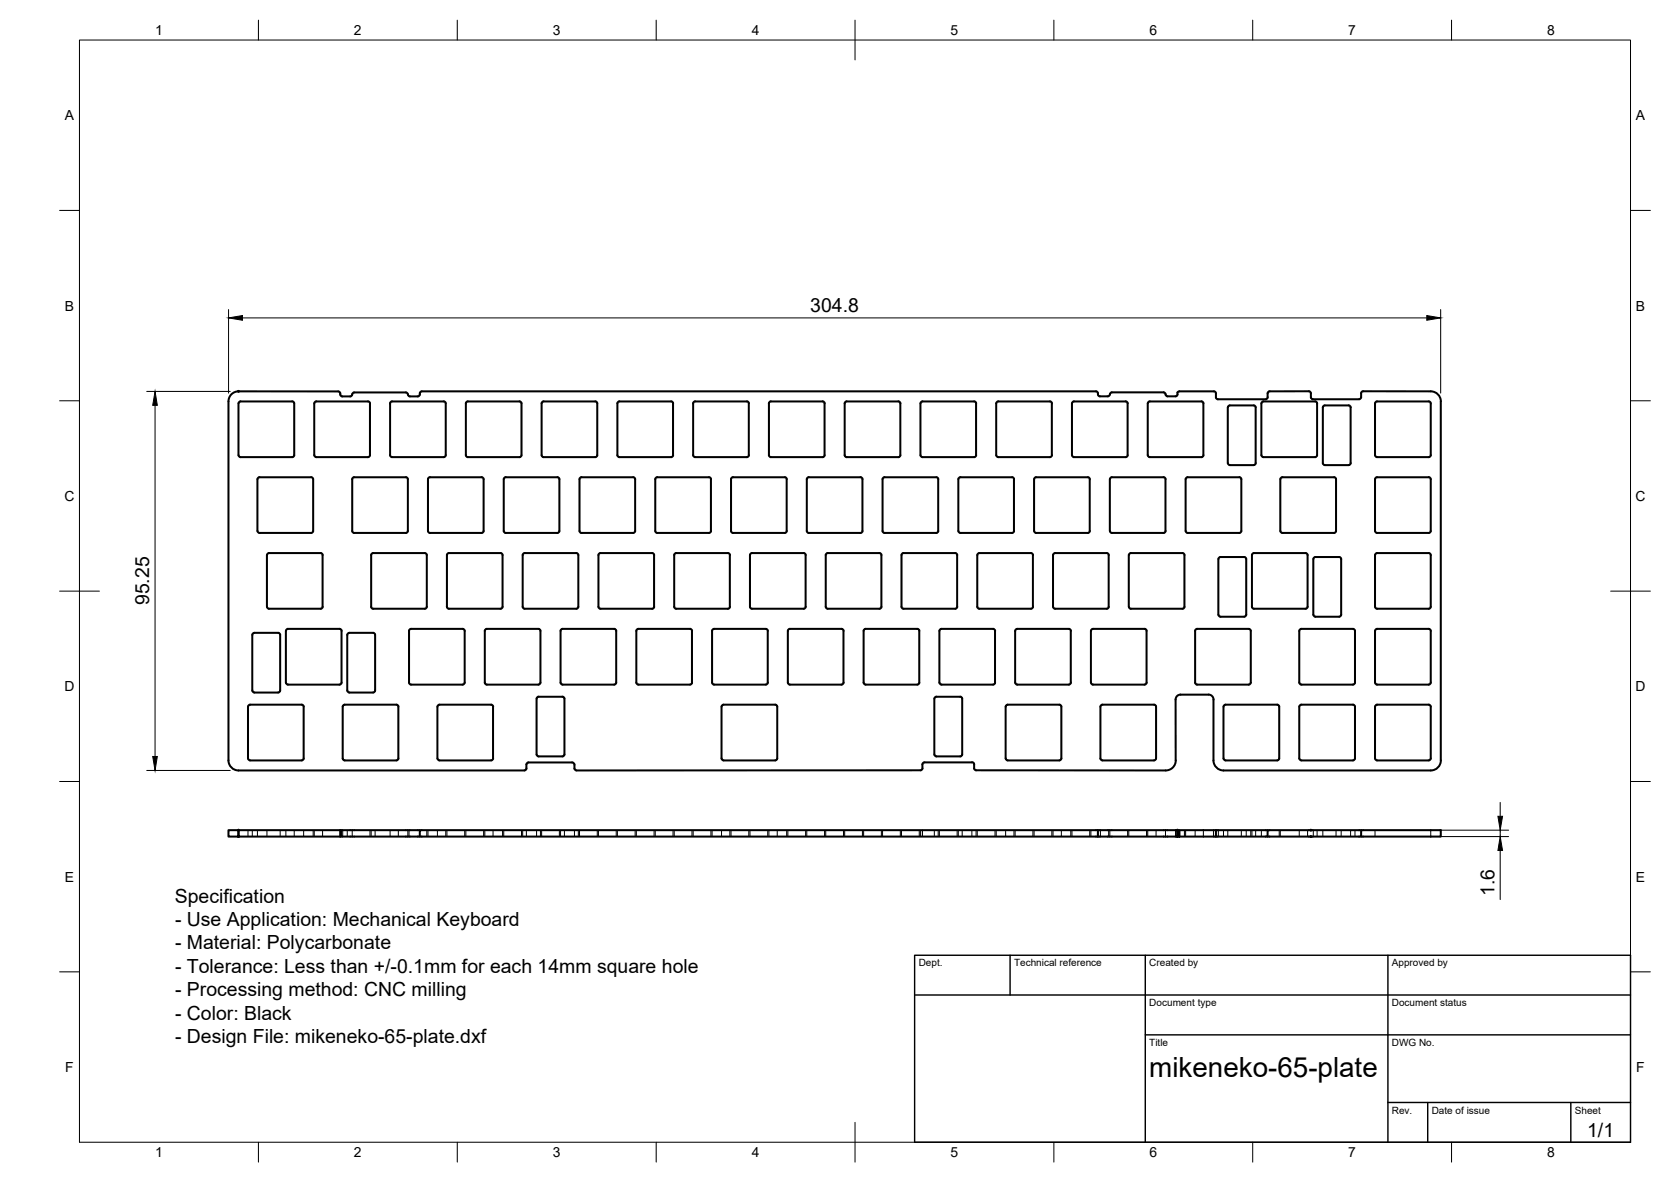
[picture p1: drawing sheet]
<svg xmlns="http://www.w3.org/2000/svg" width="420mm" height="297mm" viewBox="0 0 420 297" stroke-linecap="round" stroke-linejoin="round" font-family="sans-serif">
<g fill="none" stroke="#000" stroke-width=".51">
<path d="M102 98.6h-12.9a.66 .66 0 0 0-.6 .8l-.4 .2h-2a.75 .75 0 0 1-.6-1l-.5-.2-25-.1a2.53 2.53 0 0 0-2.6 2.6v90.2a2.53 2.53 0 0 0 2.6 2.5h71.9l.4-.2a1.9 1.9 0 0 1 .3-1.7l11.2-.1M102.1 98.6l.2 .1 .3 .4M105.6 98.9a.57 .57 0 0 1-.5 .7h-2l-.5-.2v-.3M105.6 98.8v-.2l.5-.3h169.5l.2 .1 .3 .4M276.1 98.9v.2M276.1 99.1l.1 .4 .4 .1h2l.2-.1 .3-.4M279.6 98.6h13a.66 .66 0 0 1 .5 .7l.5 .3h2l.3-.1 .2-.4M279.6 98.6l-.4 .2-.1 .3M296.1 99.1v-.5l.5-.3h8.6l.5 .4 .1 1.4 .4 .2M318.7 98.8v1.1M318.7 99.8v.3l-.5 .2M319.2 98.3l-.2 .1-.3 .4"/>
<path d="M329.1 98.3h-9.9M329.1 98.3l.3 .1a1.89 1.89 0 0 1 .3 1.7l.4 .2h11.6M60.2 100.9h13.3l.4 .2 .1 13.3-.3 .4-13.2 .1-.4-.3-.1-13.2zM65 120l13.2-.1 .5 .3v13.2l-.2 .5h-13.3l-.4-.2-.1-13.3zM79.3 100.9h13.2l.5 .2v13.3l-.2 .4-13.3 .1-.4-.3-.1-13.2zM98.2 101.1l.4-.2h13.2l.3 .5-.1 13.2-.4 .3-13.3-.1-.2-.4zM102 119.9h-12.9l-.5 .3v.2v13.3l.5 .2h12.9M102.1 119.9l.4 .3 .1 .2v13l-.3 .5h-.2M117.2 101.1l.4-.2h13.3l.2 .5v13.2l-.5 .3-13.2-.1-.3-.4zM121.1 119.9h-13l-.4 .3-.1 .2 .1 13.3 .4 .2h13M121.1 119.9l.4 .3 .1 .2v13l-.2 .5h-.3M136.3 101.1l.4-.2h13.2l.3 .5-.1 13.2-.4 .3-13.3-.1-.2-.4z"/>
<path d="M140.1 119.9h-12.9l-.5 .3v.2v13.3l.5 .2h12.9M140.2 119.9l.4 .3 .1 .2v13l-.3 .5h-.2M168.7 100.9h-13l-.4 .2-.1 .3 .1 13.2 .4 .3h13M168.8 100.9l.4 .2v.3v13l-.2 .4-.2 .1M174.8 114.9h13M174.8 100.9h13M174.8 100.9l-.4 .2-.1 .3v13l.2 .4 .3 .1M187.8 100.9l.4 .2 .1 .3M188.3 101.4v13M188.3 114.4l-.2 .4-.3 .1M193.8 114.9h13M193.8 100.9h13"/>
<path d="M193.8 100.9l-.4 .2-.1 .3v13l.3 .4 .2 .1M206.9 100.9l.4 .2v.3M207.3 101.4v13M207.3 114.4l-.2 .4-.2 .1M212.9 100.9h13h.3l.2 .5M212.9 100.9l-.4 .2-.1 .3v13l.2 .4 .3 .1M226.4 101.4v13M226.4 114.4l-.2 .4-.3 .1h-13M241.5 119.9l13.2 .1 .3 .4v13l-.3 .5h-.2h-13M241.5 119.9l-.4 .3-.1 .2M245.4 101.4v13M245.4 101.4l-.2-.5h-.3h-12.9h-.3l-.3 .5 .1 13 .2 .4 13.2 .1 .3-.1 .2-.4"/>
<path d="M260.5 119.9l13.3 .1 .2 .4v13l-.2 .5h-.3h-13M260.5 119.9l-.4 .3-.1 .2M264.5 101.4v13M264.5 101.4l-.2-.5h-.3h-13.2l-.3 .5v13l.5 .5h13l.3-.1 .2-.4M279.6 119.9l13.2 .1 .3 .4v13l-.1 .3-.4 .2h-13M279.6 119.9l-.4 .3-.1 .2M283.5 101.4v13M283.5 101.4l-.2-.5h-.3h-13.2l-.2 .5-.1 13 .6 .5h12.9l.3-.1 .2-.4M302.6 101.4v13M302.6 101.4l-.1-.3-.4-.2h-13.2l-.3 .5v13l.5 .5h13l.3-.1 .2-.4M306.2 100.3h12M309.2 116.9h6"/>
<path d="M309.2 116.9l-.5-.5v-14l.1-.3 .4-.2h6l.5 .2v14.3v.2l-.5 .3M317.2 101.4v13M317.2 101.4l.1-.3 .4-.2h13h.2l.3 .5v13l-.3 .4-13.2 .1-.4-.3-.1-.2M322.4 119.9h13l.5 .3v.2v13l-.2 .5h-13.3M322.4 119.9l-.4 .3-.1 .2M333.1 116.9h6M339.6 102.4v14M339.6 102.4l-.2-.4-.3-.1h-6l-.4 .2-.1 14.3 .3 .4 .2 .1M339.6 116.4l-.2 .4-.3 .1M341.7 100.3l.3-.1a1.75 1.75 0 0 0 .3-1.6l.4-.3h17a2.53 2.53 0 0 1 2.6 2.6v90.2a2.49 2.49 0 0 1-2.5 2.5h-52.2a2.53 2.53 0 0 1-2.5-2.5v-15.3a1.22 1.22 0 0 0-1.2-1.3l-7.1 .1a1.22 1.22 0 0 0-1.2 1.2v15.3a2.49 2.49 0 0 1-2.5 2.5h-47.7l-.4-.3-.1-1.2M345.8 101.1l.5-.2h13.2l.2 .5v13.2l-.5 .3-13.2-.1-.3-.4zM81.1 139.5v13"/>
<path d="M81.1 139.5l-.2-.4-.3-.1-13.2 .1-.3 .4v13l.5 .5h13l.3-.1 .2-.4M93.8 139h13l.4 .2 .1 .3v13l-.2 .4-13.3 .1M93.8 139l-.4 .2-.1 .3v13l.3 .4 .2 .1M112.9 139h13l.4 .2 .1 .3v13l-.3 .4-13.2 .1M112.9 139l-.5 .2v.3v13l.2 .4 .3 .1M131.9 139h13l.4 .2 .1 .3v13l-.2 .4-13.3 .1M131.9 139l-.4 .2-.1 .3v13l.3 .4 .2 .1M145.8 120.2l.4-.3 13.3 .1 .2 .4-.1 13.3-.4 .2h-13.2l-.3-.5zM164.5 139.5v13M164.5 139.5l-.3-.4-.2-.1-13.3 .1-.2 .4v13l.2 .4 .3 .1h13l.2-.1 .3-.4M164.8 120.2l.4-.3 13.3 .1 .3 .4-.1 13.3-.4 .2h-13.3l-.2-.5zM183.5 139.5v13"/>
<path d="M183.5 139.5l-.2-.4-.3-.1-13.2 .1-.3 .4v13l.3 .4 .2 .1h13l.3-.1 .2-.4M183.9 120.2l.4-.3 13.3 .1 .2 .4v13.3l-.5 .2h-13.2l-.3-.5zM202.6 139.5v13M202.6 139.5l-.3-.4-.2-.1-13.3 .1-.2 .4v13l.2 .4 .3 .1h13l.2-.1 .3-.4M202.9 120.2l.5-.3 13.2 .1 .3 .4-.1 13.3-.4 .2h-13.3l-.2-.5zM207.7 139.2l.4-.2 13.3 .1 .2 .4v13.2l-.5 .3-13.2-.1-.3-.4zM222 120.2l.4-.3 13.3 .1 .2 .4v13.3l-.5 .2h-13.2l-.3-.5zM226.7 139.2l.5-.2 13.2 .1 .3 .4-.1 13.2-.4 .3-13.3-.1-.2-.4zM241 120.4v13M241 133.4l.1 .3 .4 .2M245.8 139.2l.4-.2 13.3 .1 .2 .4v13.2l-.5 .3-13.2-.1-.3-.4zM260 120.4v13"/>
<path d="M260 133.4l.3 .5h.2M264.9 139.2l.4-.2 13.2 .1 .3 .4-.1 13.2-.4 .3-13.3-.1-.2-.4zM279.1 120.4v13M279.1 133.4l.2 .5h.3M283.9 139.2l.4-.2 13.3 .1 .2 .4v13.2l-.5 .3-13.2-.1-.3-.4zM298.1 120.4v13M298.1 120.4l.1-.2 .4-.3h13l.3 .1 .2 .4v13l-.2 .5h-13.3l-.4-.2-.1-.3M314.9 139.2l.4-.2 13.2 .1 .3 .4-.1 13.2-.4 .3-13.3-.1-.2-.4zM321.9 120.4v13M321.9 133.4l.1 .3 .4 .2M330.7 140h6l.5 .2v14.3M330.7 140l-.4 .2-.1 .3"/>
<path d="M345.8 139.2l.5-.2 13.2 .1 .2 .4v13.2l-.5 .3-13.2-.1-.3-.4zM345.8 120.2l.5-.3 13.2 .1 .2 .4v13.3l-.5 .2h-13.2l-.3-.5zM63.4 159.5v14M63.5 159.5v-.2l.4-.3h6l.5 .3v14.2M85.4 158l-13.3 .1-.2 .4v13l.5 .5h13M85.4 158l.2 .1 .3 .4v13l-.1 .3-.4 .2M93.8 159h-6l-.4 .3-.1 14.2M93.8 159l.3 .1 .2 .4v14M102.9 158.3l.4-.3 13.3 .1 .2 .4v13.3l-.5 .2h-13.2l-.3-.5zM122 158.3l.4-.3 13.2 .1 .3 .4-.1 13.3-.4 .2h-13.3l-.2-.5zM141 158.3l.4-.3 13.3 .1 .2 .4v13.3l-.5 .2h-13.2l-.3-.5zM160.1 158.3l.4-.3 13.3 .1 .2 .4-.1 13.3-.4 .2h-13.3l-.2-.5z"/>
<path d="M179.1 158.3l.4-.3 13.3 .1 .2 .4v13.3l-.4 .2h-13.3l-.3-.5zM198.2 158.3l.4-.3 13.3 .1 .2 .4-.1 13.3-.4 .2h-13.3l-.2-.5zM217.2 158.3l.4-.3 13.3 .1 .2 .4v13.3l-.4 .2h-13.3l-.3-.5zM249.7 158h-13l-.4 .3-.1 13.2 .5 .5h13M249.7 158l.4 .3 .1 .2v13l-.2 .5h-.3M268.8 158h-13l-.3 .1-.3 .4 .1 13.3 .5 .2h13M268.8 158l.4 .3v.2l.1 13-.3 .5h-.2M287.8 158h-13l-.4 .3-.1 13.2 .5 .5h13M287.8 158l.3 .1 .2 .4M288.3 158.5v13M300.6 158.3l.4-.3 13.2 .1 .3 .4-.1 13.3-.4 .2h-13.3l-.2-.5zM306.3 140.5v14"/>
<path d="M306.4 154.5l.2 .4 .3 .1M306.4 140.5v-.3l.5-.2h6l.4 .2 .1 14.3M306.9 155h5.9M313.4 154.5l-.3 .4-.2 .1M326.8 158.3l.4-.3 13.3 .1 .2 .4-.1 13.3-.4 .2h-13.2l-.3-.5zM330.2 140.5v14M330.2 154.5l.3 .4 .2 .1M330.7 155h6M337.2 154.5l-.2 .4-.3 .1M345.8 158.3l.5-.3 13.2 .1 .2 .4v13.3l-.5 .2h-13.2l-.3-.5zM62.6 177.2l13.3-.1 .4 .2 .1 13.3-.3 .4-13.2 .1-.5-.3v-13.2zM63.5 173.5v.3l.5 .2"/>
<path d="M63.9 174h6M70.4 173.5l-.2 .5h-.3M87.3 173.5l.1 .3 .4 .2M87.8 174h6M94.3 173.5v.3l-.5 .2M100.2 177.6v13M100.2 177.6l-.3-.4-.2-.1-13.3 .1-.2 .4v13l.2 .4 .3 .1h13l.4-.3 .1-.2M123.5 177.1h-13l-.4 .2-.1 13.3 .5 .5h13M123.5 177.1l.2 .1 .3 .4M124 177.6v13M134.9 175.6v14M135.4 175.1h6"/>
<path d="M135.4 175.1l-.4 .2-.1 .3M141.4 175.1l.5 .2v.3v14.2l-.5 .3h-6M181.5 177.3l.4-.2 13.3 .1 .2 .4v13.2l-.5 .3-13.2-.1-.3-.4zM234.9 175.6v14M235.4 175.1h6M235.4 175.1l-.4 .2-.1 .3M241.4 175.1l.5 .2v.3v14.2l-.5 .3h-6M266.4 177.1h-13l-.3 .1-.2 .4v13.2l.5 .3h13M266.4 177.1l.4 .2 .1 .3v13l-.3 .4-.2 .1M277.2 177.1l13.2 .1 .3 .4v13l-.3 .4-.2 .1h-13M277.2 177.1l-.4 .2-.1 .3v13l.2 .4 .3 .1M288.3 171.5l-.2 .5h-.3"/>
<path d="M307.7 177.3l.5-.2 13.2 .1 .2 .4v13.2l-.5 .3-13.2-.1-.3-.4zM326.8 177.3l.4-.2 13.3 .1 .2 .4-.1 13.2-.4 .3-13.2-.1-.3-.4zM345.8 177.3l.5-.2 13.2 .1 .2 .4v13.2l-.5 .3-13.2-.1-.3-.4zM124 190.6l-.3 .4-.2 .1M134.9 189.6l.1 .2 .4 .3M143.9 191.6l.4 .2 .1 .4M234.9 189.6l.3 .4 .2 .1M244.4 191.6h-12l-.4 .3-.1 1.4-.5 .3h-86.5l-.4-.2-.1-1.2M244.4 191.6l.4 .1 .1 .4M57.4 208.6h2.6v1.6h-2.6zM85.6 208.6h20M85.6 208.6h-25.6v1.6h25.6"/>
<path d="M85.6 208.6v1.6M105.6 210.2h170.5M276.1 208.6h-170.5v1.6h-20M276.1 208.6h20v1.6h-20M276.1 208.6v1.6M296.1 208.6h.5v1.6h-.5zM296.6 208.6h9.1M296.6 210.2h9.1M305.7 208.6h13M305.7 208.6v1.6M318.7 210.2h23.5v-1.6h20.1v1.6h-20.1M342.2 208.6h-23.5v1.6h-13"/>
</g>
<g fill="#000" stroke="#000" stroke-width=".25">
<circle cx="60" cy="98.3" r=".24"/>
<circle cx="60" cy="208.6" r=".24"/>
<circle cx="60" cy="210.2" r=".24"/>
<circle cx="296.1" cy="210.2" r=".24"/>
<circle cx="296.1" cy="208.6" r=".24"/>
<circle cx="329.6" cy="208.6" r=".24"/>
<circle cx="329.6" cy="210.2" r=".24"/>
</g>
<g fill="none" stroke="#000" stroke-width=".25">
<path d="M62.4 208.6v1.6M63.4 208.6v1.6M64.7 208.6v1.6M67.1 208.6v1.6M70.4 208.6v1.6M71.9 208.6v1.6M74 208.6v1.6M76.3 208.6v1.6M78.7 208.6v1.6M79 208.6v1.6M81.1 208.6v1.6M85.6 208.6v1.6"/>
<path d="M85.9 208.6v1.6M86.2 208.6v1.6M87.3 208.6v1.6M88.6 208.6v1.6M93 208.6v1.6M93.3 208.6v1.6M94.3 208.6v1.6M98.1 208.6v1.6M100.2 208.6v1.6M102.6 208.6v1.6M102.8 208.6v1.6M107.3 208.6v1.6"/>
<path d="M107.6 208.6v1.6M110 208.6v1.6M112.1 208.6v1.6M112.4 208.6v1.6M116.8 208.6v1.6M117.1 208.6v1.6M121.6 208.6v1.6M121.9 208.6v1.6M124 208.6v1.6M126.4 208.6v1.6M126.7 208.6v1.6M131.1 208.6v1.6"/>
<path d="M131.4 208.6v1.6M132.4 208.6v1.6M134.9 208.6v1.6M135.9 208.6v1.6M136.2 208.6v1.6M140.7 208.6v1.6M140.9 208.6v1.6M141.9 208.6v1.6M144.4 208.6v1.6M145.4 208.6v1.6M145.7 208.6v1.6M150.2 208.6v1.6"/>
<path d="M150.5 208.6v1.6M154.9 208.6v1.6M155.2 208.6v1.6M159.7 208.6v1.6M160 208.6v1.6M164.5 208.6v1.6M164.8 208.6v1.6M169.2 208.6v1.6M169.5 208.6v1.6M174 208.6v1.6M174.3 208.6v1.6M178.8 208.6v1.6"/>
<path d="M179 208.6v1.6M181.4 208.6v1.6M183.5 208.6v1.6M183.8 208.6v1.6M188.3 208.6v1.6M188.6 208.6v1.6M193 208.6v1.6M193.3 208.6v1.6M195.4 208.6v1.6M197.8 208.6v1.6M198.1 208.6v1.6M202.6 208.6v1.6"/>
<path d="M202.9 208.6v1.6M207.3 208.6v1.6M207.6 208.6v1.6M212.1 208.6v1.6M212.4 208.6v1.6M216.9 208.6v1.6M217.1 208.6v1.6M221.6 208.6v1.6M221.9 208.6v1.6M226.4 208.6v1.6M226.7 208.6v1.6M231.1 208.6v1.6"/>
<path d="M231.4 208.6v1.6M231.9 208.6v1.6M234.9 208.6v1.6M235.9 208.6v1.6M236.2 208.6v1.6M240.7 208.6v1.6M241 208.6v1.6M241.9 208.6v1.6M244.4 208.6v1.6M245.4 208.6v1.6M245.7 208.6v1.6M250.2 208.6v1.6"/>
<path d="M250.5 208.6v1.6M252.9 208.6v1.6M255 208.6v1.6M255.2 208.6v1.6M259.7 208.6v1.6M260 208.6v1.6M264.5 208.6v1.6M264.8 208.6v1.6M266.9 208.6v1.6M269.2 208.6v1.6M269.5 208.6v1.6M274 208.6v1.6"/>
<path d="M274.3 208.6v1.6M276.1 208.6v1.6M276.7 208.6v1.6M278.8 208.6v1.6M279.1 208.6v1.6M283.5 208.6v1.6M283.8 208.6v1.6M288.3 208.6v1.6M288.6 208.6v1.6M290.7 208.6v1.6M293.1 208.6v1.6M295.6 208.6v1.6"/>
<path d="M296.1 208.6v1.6M297.8 208.6v1.6M298.1 208.6v1.6M300.5 208.6v1.6M302.6 208.6v1.6M305.1 208.6v1.6M305.7 208.6v1.6M306.3 208.6v1.6M307.6 208.6v1.6M308.7 208.6v1.6M312.1 208.6v1.6M313.4 208.6v1.6"/>
<path d="M314.5 208.6v1.6M314.8 208.6v1.6M315.7 208.6v1.6M317.2 208.6v1.6M321.6 208.6v1.6M321.9 208.6v1.6M326.7 208.6v1.6M328.8 208.6v1.6M330.2 208.6v1.6M331.2 208.6v1.6M332.6 208.6v1.6M335.9 208.6v1.6"/>
<path d="M337.2 208.6v1.6M339.6 208.6v1.6M340.7 208.6v1.6M345.7 208.6v1.6M359.7 208.6v1.6"/>
</g>
<g fill="#000" stroke="#000" stroke-width=".25">
<circle cx="296.1" cy="208.6" r=".11"/>
<circle cx="296.1" cy="210.2" r=".11"/>
</g>
<!-- layer: Border -->
<g fill="none" stroke="#000" stroke-width=".25">
<path d="M20 10.1h390v276.9h-390zM65 5.1v5M115 5.1v5M165 5.1v5M215 5.1v10M265 5.1v5M315 5.1v5M365 5.1v5M15 52.9h5M410 52.9h5M15 100.7h5M410 100.7h5"/>
<path d="M15 148.6h10M405 148.6h10M15 196.4h5M410 196.4h5M15 244.2h5M410 244.2h5M65 287v5M115 287v5M165 287v5M215 282.1v9.9M265 287v5M315 287v5"/>
<path d="M365 287v5"/>
</g>
<!-- layer: TitleBlock -->
<path d="M230 240.1h180v46.9h-180zM230 250h180M254 240.1v9.9M288 240.1v46.9M349 240.1v46.9M288 260.1h122M349 277.1h61M359 277.1v9.9M395 277.1v9.9" fill="none" stroke="#000" stroke-width=".36"/>
<!-- layer: Dimensions -->
<path d="M57.5 77.8v21M61 79.9h297.8M362.2 77.8v21M36.9 98.4h21M39 101.9v88.2M36.9 193.6h21M361.8 208.6h17.5M361.8 210.2h17.5M377.2 201.6v3.5M377.2 208.6v1.6M377.2 213.7v12.4" fill="none" stroke="#000" stroke-width=".25"/>
<path d="M57.5 79.9l3.5-.6v1.2zM358.8 79.3l3.4 .6-3.4 .6zM39 98.4l.6 3.5h-1.2zM38.4 190.1h1.2l-.6 3.5zM376.6 205.1h1.2l-.6 3.5zM377.2 210.2l.6 3.5h-1.2z" fill="#000" stroke="#000" stroke-width=".25"/>
<text font-size="7" x="289" y="270.6">mikeneko-65-plate</text>
<g font-size="4.9">
<text x="203.8" y="78.4">304.8</text>
<text x="37.5" y="152.1" transform="rotate(-90 37.5 152.1)">95.25</text>
<text x="43.9" y="226.9">Specification</text>
<text x="375.8" y="225.2" transform="rotate(-90 375.8 225.2)">1.6</text>
<text x="44" y="232.8">- Use Application: Mechanical Keyboard</text>
<text x="44" y="238.6">- Material: Polycarbonate</text>
<text x="44" y="244.5">- Tolerance: Less than +/-0.1mm for each 14mm square hole</text>
<text x="44" y="250.4">- Processing method: CNC milling</text>
<text x="44" y="256.3">- Color: Black</text>
<text x="44" y="262.2">- Design File: mikeneko-65-plate.dxf</text>
<text x="399.1" y="285.7">1/1</text>
</g>
<g font-size="3.5">
<text x="39" y="8.8">1</text>
<text x="89" y="8.8">2</text>
<text x="139" y="8.8">3</text>
<text x="189" y="8.8">4</text>
<text x="239" y="8.8">5</text>
<text x="289" y="8.8">6</text>
<text x="339" y="8.8">7</text>
<text x="389" y="8.8">8</text>
<text x="16.3" y="30.2">A</text>
<text x="411.3" y="30.2">A</text>
<text x="16.3" y="78">B</text>
<text x="411.3" y="78">B</text>
<text x="16.2" y="125.9">C</text>
<text x="411.2" y="125.9">C</text>
<text x="16.2" y="173.7">D</text>
<text x="411.2" y="173.7">D</text>
<text x="16.3" y="221.6">E</text>
<text x="411.3" y="221.6">E</text>
<text x="16.4" y="269.4">F</text>
<text x="411.4" y="269.4">F</text>
<text x="39" y="290.8">1</text>
<text x="89" y="290.8">2</text>
<text x="139" y="290.8">3</text>
<text x="189" y="290.8">4</text>
<text x="239" y="290.8">5</text>
<text x="289" y="290.8">6</text>
<text x="339" y="290.8">7</text>
<text x="389" y="290.8">8</text>
</g>
<g font-size="2.5">
<text x="231" y="242.9">Dept.</text>
<text x="255" y="242.9">Technical reference</text>
<text x="289" y="242.9">Created by</text>
<text x="350" y="242.9">Approved by</text>
<text x="289" y="252.8">Document type</text>
<text x="350" y="252.8">Document status</text>
<text x="289" y="262.9">Title</text>
<text x="350" y="262.9">DWG No.</text>
<text x="350" y="279.9">Rev.</text>
<text x="360" y="279.9">Date of issue</text>
<text x="396" y="279.9">Sheet</text>
</g>
</svg>
